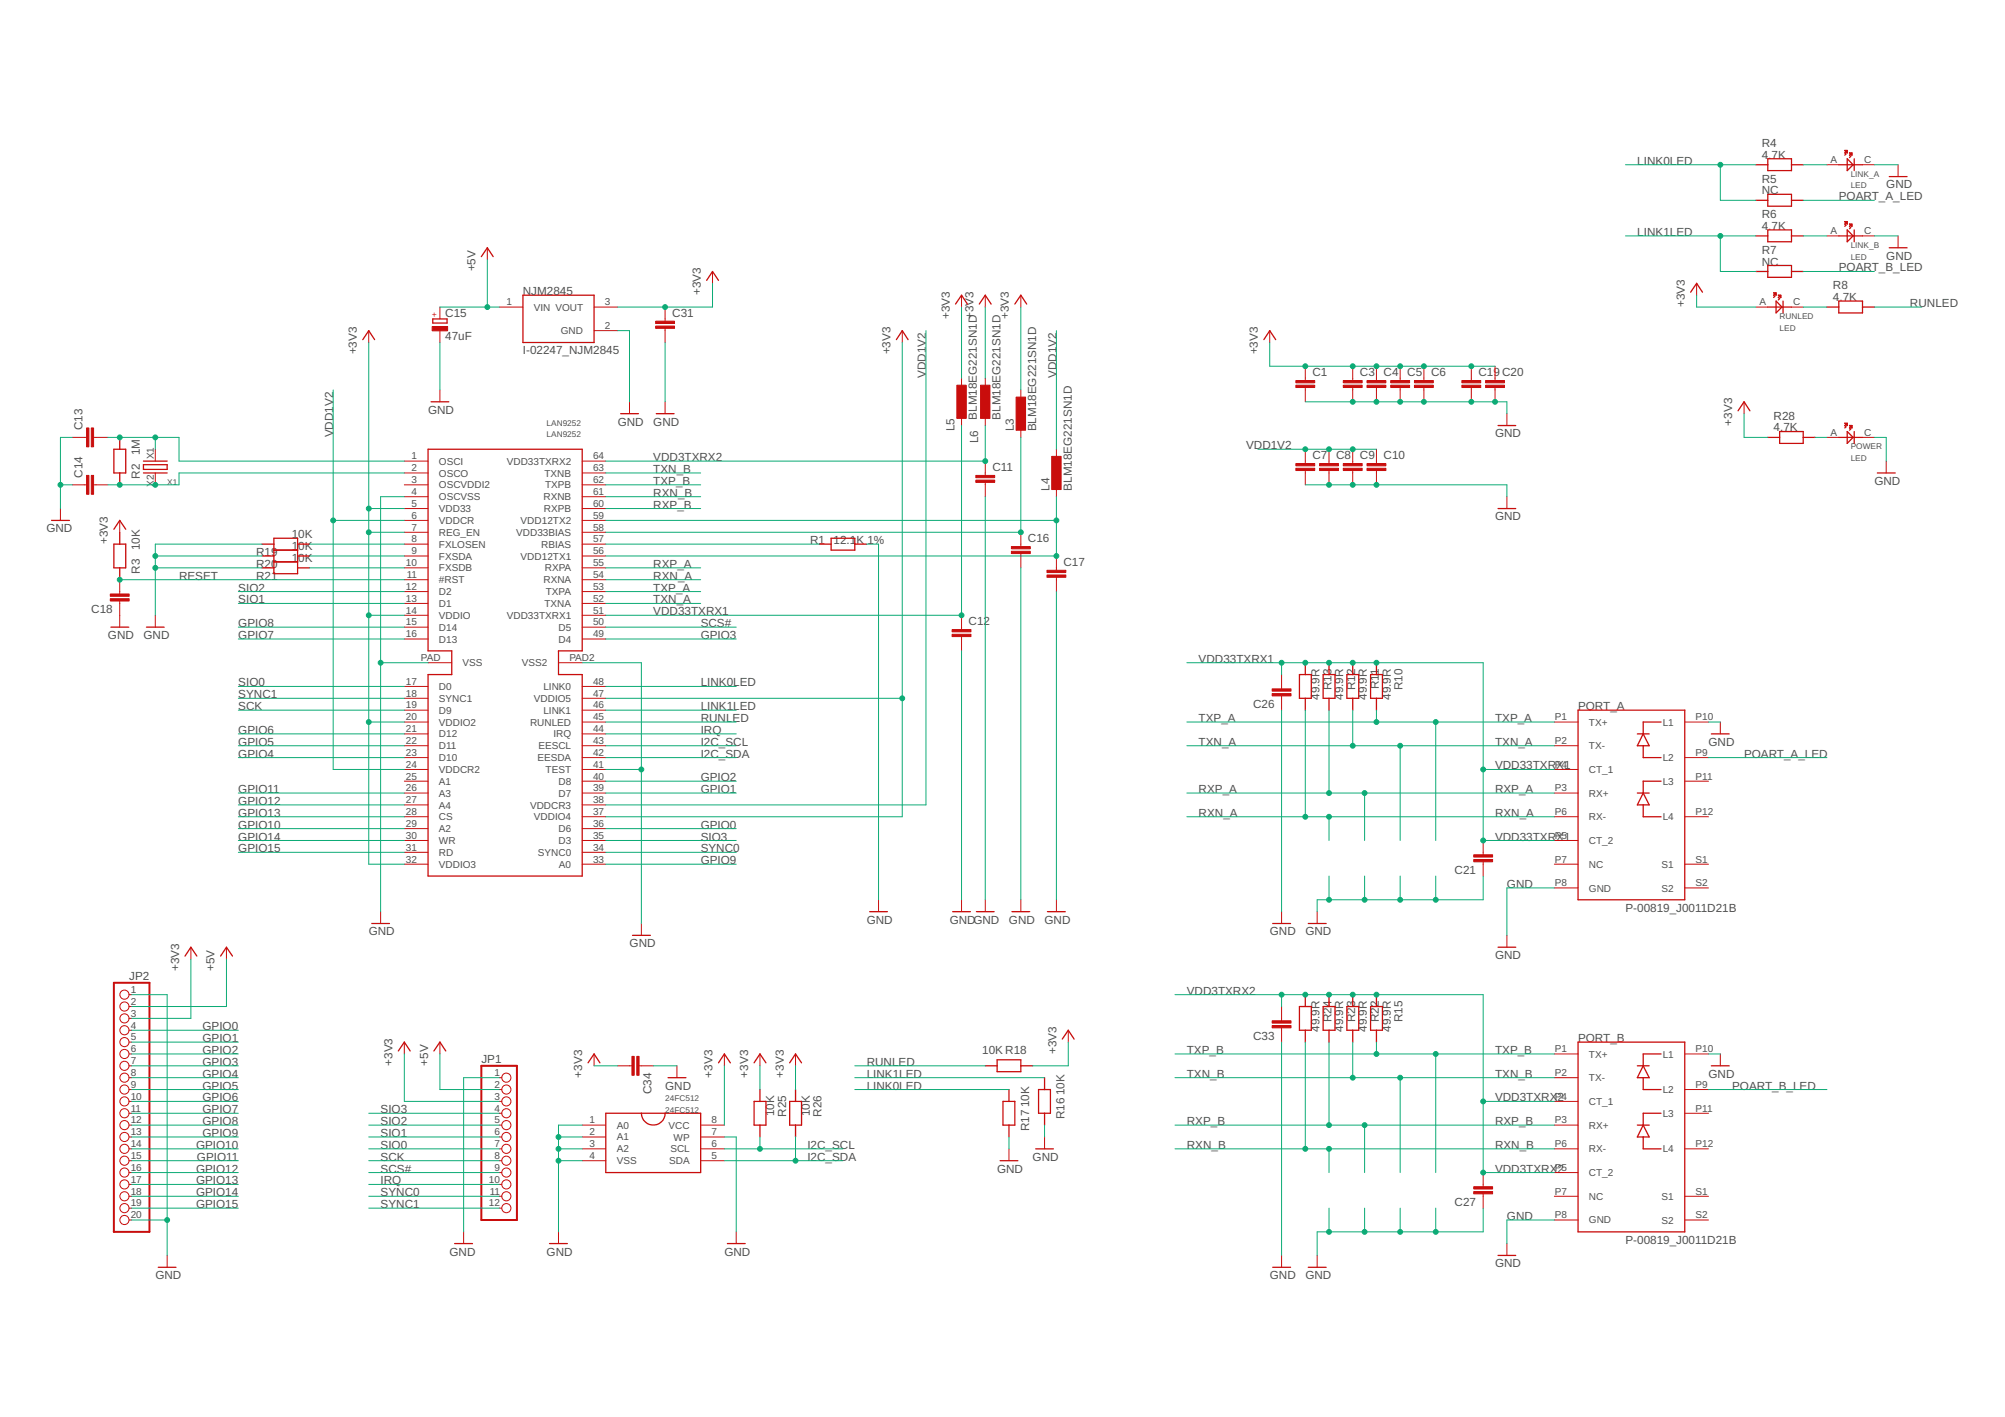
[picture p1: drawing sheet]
<svg xmlns="http://www.w3.org/2000/svg" width="297mm" height="210mm" viewBox="0 0 297 210" stroke-linecap="round" stroke-linejoin="round" font-family="sans-serif">
<g fill="none" stroke="#c90d0c" stroke-width=".19">
<path d="M71.3 38l.9-1.3 .9 1.3M260.1 24.4h1.8M260.1 29.7h1.8M260.1 34.9h1.8M261.9 23.5h3.5v1.8h-3.5zM261.9 28.8h3.5v1.7h-3.5zM261.9 34.1h3.5v1.7h-3.5zM261.9 39.3h3.5v1.8h-3.5zM265.4 24.4h1.7M265.4 29.7h1.7M265.4 34.9h1.7M272.4 24.4h3.5"/>
<path d="M272.4 34.9h3.5M273.3 22.3h.4v.3zM273.3 32.8h.4v.4zM273.3 32.9h.4M273.3 22.3h.4M273.5 33h.2M273.5 33l-.2 .2 .2 .2-.2 .1M273.6 33.1h.1M273.6 22.6h.1M273.7 23.5l.8 .9-.8 .9zM273.7 34.1l.8 .8-.8 .9zM273.7 22.5h-.2l-.2 .1 .2 .2-.2 .2"/>
<path d="M274 22.6h.4v.4zM274 33.2h.4v.3zM274.1 33.3h.3M274.1 22.8h.3M274.2 22.8l-.2 .2 .2 .2-.2 .1M274.2 33.4l-.2 .1 .2 .2-.2 .2M274.2 33.4h.2M274.3 22.9h.1M274.7 23.5v1.8M274.7 34.1v1.7M279.9 26.2h2.6M279.9 36.7h2.6"/>
<path d="M53.7 50.3l.9-1.3 .9 1.3M63.9 59.5h2.6M64.1 47.2h2.1v.7h-2.1zM77.5 43.7h10.5v7h-10.5zM104.7 41.5l.9-1.3 .8 1.3M132.8 50.3l.9-1.3 .8 1.3M141.6 45l.9-1.3 .8 1.3M145.1 45l.9-1.3 .8 1.3M150.3 45l.9-1.3 .9 1.3M187.2 50.3l.9-1.3 .9 1.3M250.5 43.3l.9-1.3 .8 1.3M260.1 40.2h1.8"/>
<path d="M261.9 45.5h3.5M262.8 43.4h.3v.3zM262.9 43.5h.2M262.9 43.5l-.1 .2 .1 .2-.1 .2M263 43.6h.1M263.1 44.6l.9 .9-.9 .9zM263.5 43.7h.3v.4zM263.5 43.8h.3M263.7 43.9l-.2 .2 .2 .1-.2 .2M263.7 43.9h.1M263.8 44.1h.1M264.2 44.6v1.8"/>
<path d="M265.4 40.2h1.7M270.7 45.5h1.7M272.4 44.6h3.5v1.8h-3.5zM275.9 45.5h1.8M7.6 77.1h2.7M16.9 66.5h1.7v3.6h-1.7zM16.9 78.4l.8-1.3 .9 1.3M17.7 64.8v1.7M17.7 70.1v1.7M17.7 78.8v1.8M21.3 70.1h3.5M21.3 68.3h3.5"/>
<path d="M21.3 68.8h3.5v.7h-3.5zM40.6 79.7h3.5v5.3h-3.5zM63.4 66.5h22.9v29.9h-3.6v3.5h3.6v29.9h-22.9v-29.9h3.5v-3.5h-3.5zM91.9 61.3h2.7M97.2 61.3h2.7M123.1 79.7h3.5v1.8h-3.5zM221.9 75.3h2.7M221.9 63h2.7M257.5 60.9l.9-1.4 .8 1.4M261.9 64.8h1.8M263.7 63.9h3.4v1.8h-3.4zM267.1 64.8h1.8"/>
<path d="M272.4 64.8h3.5M273.3 62.7h.4v.3zM273.4 62.8h.3M273.5 62.9l-.2 .1 .2 .2-.2 .2M273.5 62.9h.2M273.7 63.9l.8 .9-.8 .9zM274 63h.4v.4zM274.2 63.2l-.2 .2 .2 .2-.2 .1M274.2 63.2h.2M274.3 63.4h.1M274.7 63.9v1.8M278.1 70.1h2.7"/>
<path d="M16.4 92.9h2.7M16.9 80.6h1.7v3.5h-1.7zM17.7 84.1v1.8M21.7 92.9h2.6M38.8 80.6h1.8M38.8 84.1h1.8M38.8 82.4h1.8M40.6 81.5h3.5M40.6 83.2h3.5M44.1 80.6h1.7M44.1 84.1h1.7M44.1 82.4h1.7"/>
<path d="M121.4 80.6h1.7M126.6 80.6h1.8M192.5 99.9h1.8v3.5h-1.8zM193.4 98.2v1.7M196 99.9h1.8v3.5h-1.8zM196.9 98.2v1.7M199.5 99.9h1.8v3.5h-1.8zM200.4 98.2v1.7M203.1 99.9h1.7v3.5h-1.7zM203.9 98.2v1.7M193.4 103.4v1.8M196.9 103.4v1.8"/>
<path d="M200.4 103.4v1.8M203.9 103.4v1.8M233.8 105.2h15.8v28.1h-15.8zM242.6 117.5h1.7M242.6 108.7h1.7M243.4 108.7l.9 1.8h-1.7zM243.4 117.5l.9 1.7h-1.7zM243.4 110.5v1.7h2.7M243.4 119.2v1.8h2.7M246.1 107h-2.7v1.7M246.1 115.7h-2.7v1.8M253.5 108.7h2.7"/>
<path d="M55.1 136.8h2.6M93.7 138.6h2.7M128.8 135h2.7M141.1 135h2.7M144.7 135h2.6M149.9 135h2.6M155.2 135h2.6M188.6 136.8h2.6M193.8 136.8h2.7M27.4 141.6l.9-1.3 .9 1.3M32.7 141.6l.8-1.3 .9 1.3M59 155.7l.9-1.3 .9 1.3"/>
<path d="M64.3 155.7l.9-1.3 .8 1.3M87.1 157.4l.9-1.3 .9 1.3M99 159.6h2.6M106.4 157.4l.9-1.3 .9 1.3M111.7 157.4l.9-1.3 .9 1.3M117 157.4l.9-1.3 .8 1.3M146 157.9h1.7M147.7 157h3.5v1.7h-3.5zM151.2 157.9h1.8M154.7 159.6v1.8M157.4 153.9l.9-1.3 .8 1.3M192.5 149.1h1.8v3.5h-1.8z"/>
<path d="M193.4 147.3v1.8M193.4 152.6v1.8M196 149.1h1.8v3.5h-1.8zM196.9 147.3v1.8M196.9 152.6v1.8M199.5 149.1h1.8v3.5h-1.8zM200.4 147.3v1.8M200.4 152.6v1.8M203.1 149.1h1.7v3.5h-1.7zM203.9 147.3v1.8M203.9 152.6v1.8M221.9 140.3h2.7"/>
<path d="M233.8 154.4h15.8v28.1h-15.8zM242.6 157.9h1.7M243.4 159.6v1.8h2.7M243.4 157.9l.9 1.7h-1.7zM246.1 156.1h-2.7v1.8M253.5 157.9h2.7M89.7 164.9h14.1v8.8h-14.1zM95 164.9a1.76 1.76 0 0 0 1.8 1.8 1.76 1.76 0 0 0 1.7-1.8M111.7 163.2h1.8v3.5h-1.8zM112.6 161.4v1.8M112.6 166.7v1.7M117 163.2h1.7v3.5h-1.7z"/>
<path d="M117.9 161.4v1.8M117.9 166.7v1.7M148.2 171.9h2.6M148.6 163.2h1.7v3.5h-1.7zM149.5 161.4v1.8M149.5 166.7v1.7M153.4 170.2h2.7M153.9 161.4h1.7v3.5h-1.7zM154.7 164.9v1.8M242.6 166.7h1.7M243.4 168.4v1.8h2.7M243.4 166.7l.9 1.7h-1.7z"/>
<path d="M246.1 164.9h-2.7v1.8M23.5 187.7h2.6M67.4 184.2h2.6M81.4 184.2h2.7M107.8 184.2h2.6M188.6 187.7h2.6M193.8 187.7h2.7M221.9 186h2.7"/>
</g>
<g fill="none" stroke="#c90d0c" stroke-width=".15">
<path d="M72.2 36.7v1.8M270.7 24.4h1.7M270.7 34.9h1.7M275.9 24.4h1.8M275.9 34.9h1.8M281.2 24.4v1.8M281.2 34.9v1.8M54.6 49v1.7M65.2 45.5v1.7M65.2 49v1.7M65.2 57.8v1.7M74 45.5h3.5"/>
<path d="M88 45.5h3.5M88 49h3.5M93.3 59.5v1.8M98.5 45.5v2.1M98.5 48.6v2.1M98.5 59.5v1.8M105.6 40.2v1.8M133.7 49v1.7M142.5 43.7v1.8M142.5 56v1.8M146 43.7v1.8M146 56v1.8"/>
<path d="M151.2 43.7v1.8M151.2 57.8v1.7M188.1 49v1.7M193.4 54.3v2.1M193.4 57.4v2.1M200.4 54.3v2.1M200.4 57.4v2.1M203.9 54.3v2.1M203.9 57.4v2.1M207.4 54.3v2.1M207.4 57.4v2.1M210.9 54.3v2.1"/>
<path d="M210.9 57.4v2.1M218 54.3v2.1M218 57.4v2.1M221.5 54.3v2.1M221.5 57.4v2.1M251.4 42v1.7M258.4 59.5v1.8M260.1 45.5h1.8M265.4 45.5h1.7M9 75.3v1.8M10.7 71.8h2.1M10.7 64.8h2.1"/>
<path d="M13.9 71.8h2.1M13.9 64.8h2.1M17.7 77.1v1.7M23 66.5v1.8M23 70.1v1.7M59.9 68.3h3.5M59.9 70.1h3.5M59.9 71.8h3.5M59.9 73.6h3.5M59.9 75.3h3.5M59.9 77.1h3.5M59.9 78.8h3.5"/>
<path d="M86.3 68.3h3.4M86.3 70.1h3.4M86.3 71.8h3.4M86.3 73.6h3.4M86.3 75.3h3.4M86.3 77.1h3.4M86.3 78.8h3.4M142.5 61.3v1.7M146 61.3v1.7M146 68.3v2.1M146 71.5v2.1M151.2 63v1.8"/>
<path d="M151.2 78.8v2.2M156.5 66.5v1.8M156.5 71.8v1.8M193.4 66.5v2.2M193.4 69.7v2.1M196.9 66.5v2.2M196.9 69.7v2.1M200.4 66.5v2.2M200.4 69.7v2.1M203.9 66.5v2.2M203.9 69.7v2.1M223.2 61.3v1.7"/>
<path d="M223.2 73.6v1.7M270.7 64.8h1.7M275.9 64.8h1.8M279.4 68.3v1.8M17.7 85.9v2.1M17.7 89v3.9M23 91.1v1.8M59.9 80.6h3.5M59.9 82.4h3.5M59.9 84.1h3.5M59.9 85.9h3.5M59.9 87.6h3.5"/>
<path d="M59.9 89.4h3.5M59.9 91.1h3.5M59.9 92.9h3.5M59.9 94.7h3.5M63.4 98.2h3.5M82.7 98.2h3.6M86.3 80.6h3.4M86.3 82.4h3.4M86.3 84.1h3.4M86.3 85.9h3.4M86.3 87.6h3.4M86.3 89.4h3.4"/>
<path d="M86.3 91.1h3.4M86.3 92.9h3.4M86.3 94.7h3.4M142.5 91.1v2.1M142.5 94.3v2.1M151.2 82v2.1M156.5 82.4v2.1M156.5 85.5v2.1M189.9 99.9v2.1M59.9 101.7h3.5M59.9 103.4h3.5M59.9 105.2h3.5"/>
<path d="M59.9 107h3.5M59.9 108.7h3.5M59.9 110.5h3.5M59.9 112.2h3.5M59.9 114h3.5M59.9 115.7h3.5M59.9 117.5h3.5M59.9 119.2h3.5M86.3 101.7h3.4M86.3 103.4h3.4M86.3 105.2h3.4M86.3 107h3.4"/>
<path d="M86.3 108.7h3.4M86.3 110.5h3.4M86.3 112.2h3.4M86.3 114h3.4M86.3 115.7h3.4M86.3 117.5h3.4M86.3 119.2h3.4M189.9 103.1v2.1M230.3 107h3.5M230.3 110.5h3.5M230.3 114h3.5M230.3 117.5h3.5"/>
<path d="M249.6 107h3.5M249.6 112.2h3.5M249.6 115.7h3.5M254.9 107v1.7M56.4 135v1.8M59.9 121h3.5M59.9 122.7h3.5M59.9 124.5h3.5M59.9 126.3h3.5M59.9 128h3.5M86.3 121h3.4M86.3 122.7h3.4"/>
<path d="M86.3 124.5h3.4M86.3 126.3h3.4M86.3 128h3.4M95 136.8v1.8M130.2 133.3v1.7M142.5 133.3v1.7M146 133.3v1.7M151.2 133.3v1.7M156.5 133.3v1.7M189.9 135v1.8M195.1 135v1.8M219.7 124.5v2.1"/>
<path d="M219.7 127.7v2.1M223.2 138.6v1.7M230.3 121h3.5M230.3 124.5h3.5M230.3 128h3.5M230.3 131.5h3.5M249.6 121h3.5M249.6 128h3.5M249.6 131.5h3.5M19.1 156.1h.4M19.1 159.6h.4M19.1 157.9h.4"/>
<path d="M19.1 147.3h.4M19.1 149.1h.4M19.1 150.9h.4M19.1 152.6h.4M19.1 154.4h.4M28.3 140.3v1.8M33.5 140.3v1.8M59.9 154.4v1.7M65.2 154.4v1.7M74 159.6h.3M88 156.1v1.8M91.5 157.9h2.1"/>
<path d="M94.7 157.9h2.1M100.3 157.9v1.7M107.3 156.1v1.8M112.6 156.1v1.8M117.9 156.1v1.8M158.3 152.6v1.8M189.9 149.1v2.1M189.9 152.3v2.1M230.3 156.1h3.5M230.3 159.6h3.5M249.6 156.1h3.5M254.9 156.1v1.8"/>
<path d="M19.1 161.4h.4M19.1 164.9h.4M19.1 170.2h.4M19.1 163.2h.4M19.1 166.7h.4M19.1 173.7h.4M19.1 177.2h.4M19.1 168.4h.4M19.1 171.9h.4M19.1 175.5h.4M19.1 179h.4M74 161.4h.3"/>
<path d="M74 164.9h.3M74 170.2h.3M74 163.2h.3M74 166.7h.3M74 173.7h.3M74 177.2h.3M74 168.4h.3M74 171.9h.3M74 175.5h.3M74 179h.3M86.3 170.2h3.4M86.3 166.7h3.4"/>
<path d="M86.3 168.4h3.4M86.3 171.9h3.4M103.8 170.2h3.5M103.8 166.7h3.5M103.8 168.4h3.5M103.8 171.9h3.5M149.5 170.2v1.7M154.7 168.4v1.8M219.7 173.7v2.1M219.7 176.8v2.2M230.3 170.2h3.5M230.3 163.2h3.5"/>
<path d="M230.3 166.7h3.5M230.3 173.7h3.5M230.3 177.2h3.5M249.6 161.4h3.5M249.6 164.9h3.5M249.6 170.2h3.5M249.6 177.2h3.5M19.1 180.7h.4M24.8 186v1.7M68.7 182.5v1.7M82.7 182.5v1.7M109.1 182.5v1.7"/>
<path d="M189.9 186v1.7M195.1 186v1.7M223.2 184.2v1.8M230.3 180.7h3.5M249.6 180.7h3.5"/>
<circle cx="18.4" cy="147.3" r=".68"/>
<circle cx="18.4" cy="152.6" r=".68"/>
<circle cx="18.4" cy="150.9" r=".68"/>
<circle cx="18.4" cy="156.1" r=".68"/>
<circle cx="18.4" cy="159.6" r=".68"/>
<circle cx="18.4" cy="157.9" r=".68"/>
<circle cx="18.4" cy="149.1" r=".68"/>
<circle cx="18.4" cy="154.4" r=".68"/>
<circle cx="75" cy="159.6" r=".68"/>
<circle cx="18.4" cy="168.4" r=".68"/>
<circle cx="18.4" cy="170.2" r=".68"/>
<circle cx="18.4" cy="171.9" r=".68"/>
<circle cx="18.4" cy="163.2" r=".68"/>
<circle cx="18.4" cy="166.7" r=".68"/>
<circle cx="18.4" cy="161.4" r=".68"/>
<circle cx="18.4" cy="164.9" r=".68"/>
<circle cx="18.4" cy="173.7" r=".68"/>
<circle cx="18.4" cy="177.2" r=".68"/>
<circle cx="18.4" cy="179" r=".68"/>
<circle cx="18.4" cy="175.5" r=".68"/>
<circle cx="75" cy="166.7" r=".68"/>
<circle cx="75" cy="161.4" r=".68"/>
<circle cx="75" cy="164.9" r=".68"/>
<circle cx="75" cy="170.2" r=".68"/>
<circle cx="75" cy="168.4" r=".68"/>
<circle cx="75" cy="171.9" r=".68"/>
<circle cx="75" cy="163.2" r=".68"/>
<circle cx="75" cy="173.7" r=".68"/>
<circle cx="75" cy="175.5" r=".68"/>
<circle cx="75" cy="179" r=".68"/>
<circle cx="75" cy="177.2" r=".68"/>
<circle cx="18.4" cy="180.7" r=".68"/>
</g>
<g fill="#c90d0c" stroke="#c90d0c" stroke-width=".15">
<path d="M64 48.4h2.3v.6h-2.3z"/>
<path d="M150.5 58.8h1.4v4.9h-1.4z"/>
<path d="M192 69.4h2.8v.3h-2.8z"/>
<path d="M192 68.7h2.8v.3h-2.8z"/>
<path d="M195.5 69.4h2.8v.3h-2.8z"/>
<path d="M195.5 68.7h2.8v.3h-2.8z"/>
<path d="M199 69.4h2.8v.3h-2.8z"/>
<path d="M199 68.7h2.8v.3h-2.8z"/>
<path d="M202.5 69.4h2.8v.3h-2.8z"/>
<path d="M202.5 68.7h2.8v.3h-2.8z"/>
<path d="M155.8 67.6h1.4v4.9h-1.4z"/>
<path d="M141.8 57.1h1.4v4.9h-1.4z"/>
<path d="M145.3 57.1h1.4v4.9h-1.4z"/>
<path d="M144.6 71.1h2.8v.4h-2.8z"/>
<path d="M144.6 70.4h2.8v.4h-2.8z"/>
<path d="M141.1 94h2.7v.3h-2.7z"/>
<path d="M141.1 93.3h2.7v.3h-2.7z"/>
<path d="M149.8 81.7h2.8v.3h-2.8z"/>
<path d="M149.8 81h2.8v.3h-2.8z"/>
<path d="M155.1 85.2h2.8v.3h-2.8z"/>
<path d="M155.1 84.5h2.8v.3h-2.8z"/>
<path d="M13.5 63.4h.4v2.8h-.4z"/>
<path d="M12.8 63.4h.4v2.8h-.4z"/>
<path d="M13.5 70.4h.4v2.8h-.4z"/>
<path d="M12.8 70.4h.4v2.8h-.4z"/>
<path d="M16.3 88h2.8v.3h-2.8z"/>
<path d="M16.3 88.7h2.8v.3h-2.8z"/>
<path d="M97.1 48.3h2.8v.3h-2.8z"/>
<path d="M97.1 47.6h2.8v.3h-2.8z"/>
<path d="M192 57.1h2.8v.3h-2.8z"/>
<path d="M192 56.4h2.8v.3h-2.8z"/>
<path d="M199 57.1h2.8v.3h-2.8z"/>
<path d="M199 56.4h2.8v.3h-2.8z"/>
<path d="M202.5 57.1h2.8v.3h-2.8z"/>
<path d="M202.5 56.4h2.8v.3h-2.8z"/>
<path d="M206 57.1h2.8v.3h-2.8z"/>
<path d="M206 56.4h2.8v.3h-2.8z"/>
<path d="M209.5 57.1h2.8v.3h-2.8z"/>
<path d="M209.5 56.4h2.8v.3h-2.8z"/>
<path d="M216.6 57.1h2.8v.3h-2.8z"/>
<path d="M216.6 56.4h2.8v.3h-2.8z"/>
<path d="M220.1 57.1h2.8v.3h-2.8z"/>
<path d="M220.1 56.4h2.8v.3h-2.8z"/>
<path d="M218.3 126.6h2.8v.4h-2.8z"/>
<path d="M218.3 127.3h2.8v.4h-2.8z"/>
<path d="M188.5 102h2.8v.4h-2.8z"/>
<path d="M188.5 102.7h2.8v.4h-2.8z"/>
<path d="M218.3 175.8h2.8v.3h-2.8z"/>
<path d="M218.3 176.5h2.8v.3h-2.8z"/>
<path d="M188.5 151.2h2.8v.4h-2.8z"/>
<path d="M188.5 151.9h2.8v.4h-2.8z"/>
<path d="M93.6 156.5h.4v2.8h-.4z"/>
<path d="M94.3 156.5h.4v2.8h-.4z"/>
</g>
<path d="M16.9 145.6h5.2v36.9h-5.2zM71.3 157.9h5.3v22.8h-5.3z" fill="none" stroke="#c90d0c" stroke-width=".3"/>
<g fill="none" stroke="#0dab76" stroke-width=".15">
<path d="M72.2 38.5v7M240.8 24.4h19.3M240.8 34.9h19.3M254.9 24.4v5.3h5.2M254.9 34.9v5.3h5.2M267.1 24.4h3.6M267.1 34.9h3.6M267.1 29.7h10.6M277.7 24.4h3.5M277.7 34.9h3.5M49.4 57.8v56.2h10.5M54.6 50.7v77.3h5.3"/>
<path d="M65.2 45.5h8.8M65.2 50.7v7.1M91.5 49h1.8v10.5M98.5 50.7v8.8M105.6 42v3.5h-14.1M133.7 50.7v70.3h-44M137.2 49v70.2h-47.5M142.5 45.5v10.5M146 45.5v10.5M151.2 45.5v12.3M156.5 49v17.5M188.1 50.7v3.6h33.4"/>
<path d="M193.4 59.5h29.8v1.8M251.4 43.7v1.8h8.7M267.1 45.5h3.6M267.1 40.2h10.6M277.7 45.5h7M9 71.8h1.7M10.7 64.8h-1.7v10.5M16 64.8h10.5v3.5h33.4M23 64.8v1.7M49.4 77.1h10.5M54.6 75.3h5.3M54.6 78.8h5.3"/>
<path d="M59.9 70.1h-33.4v1.7h-10.5M59.9 73.6h-3.5v61.4M89.7 75.3h14.1M89.7 71.8h14.1M89.7 73.6h14.1M89.7 70.1h14.1M89.7 77.1h66.8M142.5 63v28.1h-52.8M146 63v5.3h-56.3M146 73.6v59.7M151.2 64.8v14h-61.5M156.5 73.6v8.8h-66.8"/>
<path d="M186.4 66.5h17.5M193.4 71.8h29.8v1.8M258.4 61.3v3.5h3.5M268.9 64.8h1.8M277.7 64.8h1.7v3.5M17.7 85.9h42.2M23 82.4h15.8M23 84.1h15.8M35.3 87.6h24.6M35.3 89.4h24.6M35.3 92.9h24.6M35.3 94.7h24.6"/>
<path d="M38.8 80.6h-15.8v10.5M45.8 80.6h14.1M45.8 82.4h14.1M45.8 84.1h14.1M54.6 91.1h5.3M56.4 98.2h7M86.3 98.2h8.7v38.6M89.7 80.6h31.7M89.7 84.1h14.1M89.7 85.9h14.1M89.7 87.6h14.1M89.7 89.4h14.1"/>
<path d="M89.7 92.9h19.4M89.7 94.7h19.4M128.4 80.6h1.8v52.7M142.5 96.4v36.9M151.2 84.1v49.2M156.5 87.6v45.7M175.8 98.2h43.9v26.3h10.6M189.9 98.2v1.7M35.3 103.4h24.6M35.3 110.5h24.6M35.3 117.5h24.6M35.3 112.2h24.6"/>
<path d="M35.3 101.7h24.6M35.3 105.2h24.6M35.3 108.7h24.6M35.3 119.2h24.6M54.6 107h5.3M89.7 107h19.4M89.7 103.4h44M89.7 114h5.3M89.7 110.5h19.4M89.7 117.5h19.4M89.7 112.2h19.4M89.7 101.7h19.4"/>
<path d="M89.7 105.2h19.4M89.7 115.7h19.4M89.7 108.7h19.4M175.8 107h54.5M175.8 110.5h54.5M175.8 117.5h54.5M189.9 105.2v29.8M193.4 105.2v15.8M196.9 105.2v12.3M200.4 105.2v5.3M202.2 117.5v7M203.9 105.2v1.8"/>
<path d="M207.4 110.5v14M212.7 107v17.5M219.7 114h10.6M253.1 107h1.8M253.1 112.2h17.6M35.3 121h24.6M35.3 124.5h24.6M35.3 122.7h24.6M35.3 126.3h24.6M89.7 128h19.4M89.7 124.5h19.4M89.7 122.7h19.4"/>
<path d="M89.7 126.3h19.4M175.8 121h54.5M196.9 121v3.5M196.9 129.8v3.5M202.2 129.8v3.5M207.4 129.8v3.5M212.7 129.8v3.5M219.7 129.8v3.5h-24.6v1.7M230.3 131.5h-7.1v7.1M19.5 157.9h15.8M19.5 159.6h15.8M19.5 156.1h15.8"/>
<path d="M19.5 147.3h5.3v38.7M19.5 152.6h15.8M19.5 154.4h15.8M28.3 142.1v8.8h-8.8M33.5 142.1v7h-14M59.9 156.1v7.1h14.1M65.2 156.1v5.3h8.8M74 159.6h-5.3v22.9M88 157.9h3.5M96.8 157.9h3.5M107.3 157.9v8.8M112.6 157.9v3.5"/>
<path d="M117.9 157.9v3.5M126.6 157.9h19.4M126.6 159.6h28.1M158.3 154.4v3.5h-5.3M174.1 147.3h45.6v26.4h10.6M174.1 159.6h56.2M174.1 156.1h56.2M189.9 147.3v1.8M189.9 154.4v31.6M193.4 154.4v15.8M196.9 154.4v12.3M200.4 154.4v5.2"/>
<path d="M203.9 154.4v1.7M207.4 159.6v14.1M212.7 156.1v17.6M253.1 156.1h1.8M19.5 163.2h15.8M19.5 171.9h15.8M19.5 166.7h15.8M19.5 168.4h15.8M19.5 170.2h15.8M19.5 161.4h15.8M19.5 173.7h15.8M19.5 164.9h15.8"/>
<path d="M19.5 175.5h15.8M19.5 177.2h15.8M19.5 179h15.8M54.6 171.9h19.4M54.6 166.7h19.4M54.6 168.4h19.4M54.6 170.2h19.4M54.6 173.7h19.4M54.6 164.9h19.4M54.6 175.5h19.4M54.6 177.2h19.4M54.6 179h19.4"/>
<path d="M82.7 171.9h3.6M82.7 168.4h3.6M82.7 170.2h3.6M86.3 166.7h-3.6v15.8M107.3 171.9h17.6M107.3 168.4h1.8v14.1M107.3 170.2h17.6M112.6 168.4v1.8M117.9 168.4v3.5M126.6 161.4h22.9M149.5 168.4v1.8M154.7 166.7v1.7"/>
<path d="M174.1 166.7h56.2M174.1 170.2h56.2M196.9 170.2v3.5M196.9 179v3.5M202.2 166.7v7M202.2 179v3.5M207.4 179v3.5M212.7 179v3.5M219.7 163.2h10.6M219.7 179v3.5h-24.6v3.5M253.1 161.4h17.6M19.5 180.7h5.3"/>
<path d="M230.3 180.7h-7.1v3.5"/>
</g>
<g fill="#0dab76" stroke="#0dab76" stroke-width=".15">
<circle cx="193.4" cy="54.3" r=".36"/>
<circle cx="200.4" cy="54.3" r=".36"/>
<circle cx="203.9" cy="54.3" r=".36"/>
<circle cx="207.4" cy="54.3" r=".36"/>
<circle cx="210.9" cy="54.3" r=".36"/>
<circle cx="218" cy="54.3" r=".36"/>
<circle cx="98.5" cy="45.5" r=".36"/>
<circle cx="54.6" cy="75.3" r=".36"/>
<circle cx="54.6" cy="91.1" r=".36"/>
<circle cx="54.6" cy="107" r=".36"/>
<circle cx="54.6" cy="78.8" r=".36"/>
<circle cx="133.7" cy="103.4" r=".36"/>
<circle cx="9" cy="71.8" r=".36"/>
<circle cx="200.4" cy="59.5" r=".36"/>
<circle cx="203.9" cy="59.5" r=".36"/>
<circle cx="207.4" cy="59.5" r=".36"/>
<circle cx="210.9" cy="59.5" r=".36"/>
<circle cx="218" cy="59.5" r=".36"/>
<circle cx="221.5" cy="59.5" r=".36"/>
<circle cx="196.9" cy="71.8" r=".36"/>
<circle cx="200.4" cy="71.8" r=".36"/>
<circle cx="203.9" cy="71.8" r=".36"/>
<circle cx="56.4" cy="98.2" r=".36"/>
<circle cx="95" cy="114" r=".36"/>
<circle cx="23" cy="82.4" r=".36"/>
<circle cx="23" cy="84.1" r=".36"/>
<circle cx="196.9" cy="182.5" r=".36"/>
<circle cx="202.2" cy="182.5" r=".36"/>
<circle cx="207.4" cy="182.5" r=".36"/>
<circle cx="212.7" cy="182.5" r=".36"/>
<circle cx="196.9" cy="133.3" r=".36"/>
<circle cx="202.2" cy="133.3" r=".36"/>
<circle cx="207.4" cy="133.3" r=".36"/>
<circle cx="212.7" cy="133.3" r=".36"/>
<circle cx="82.7" cy="168.4" r=".36"/>
<circle cx="82.7" cy="170.2" r=".36"/>
<circle cx="82.7" cy="171.9" r=".36"/>
<circle cx="24.8" cy="180.7" r=".36"/>
<circle cx="72.2" cy="45.5" r=".36"/>
<circle cx="151.2" cy="78.8" r=".36"/>
<circle cx="17.7" cy="64.8" r=".36"/>
<circle cx="23" cy="64.8" r=".36"/>
<circle cx="17.7" cy="71.8" r=".36"/>
<circle cx="23" cy="71.8" r=".36"/>
<circle cx="156.5" cy="77.1" r=".36"/>
<circle cx="156.5" cy="82.4" r=".36"/>
<circle cx="146" cy="68.3" r=".36"/>
<circle cx="189.9" cy="147.3" r=".36"/>
<circle cx="203.9" cy="147.3" r=".36"/>
<circle cx="200.4" cy="147.3" r=".36"/>
<circle cx="196.9" cy="147.3" r=".36"/>
<circle cx="193.4" cy="147.3" r=".36"/>
<circle cx="219.7" cy="163.2" r=".36"/>
<circle cx="219.7" cy="173.7" r=".36"/>
<circle cx="142.5" cy="91.1" r=".36"/>
<circle cx="189.9" cy="98.2" r=".36"/>
<circle cx="203.9" cy="98.2" r=".36"/>
<circle cx="200.4" cy="98.2" r=".36"/>
<circle cx="196.9" cy="98.2" r=".36"/>
<circle cx="193.4" cy="98.2" r=".36"/>
<circle cx="219.7" cy="114" r=".36"/>
<circle cx="219.7" cy="124.5" r=".36"/>
<circle cx="17.7" cy="85.9" r=".36"/>
<circle cx="212.7" cy="107" r=".36"/>
<circle cx="203.9" cy="107" r=".36"/>
<circle cx="207.4" cy="110.5" r=".36"/>
<circle cx="200.4" cy="110.5" r=".36"/>
<circle cx="202.2" cy="117.5" r=".36"/>
<circle cx="196.9" cy="117.5" r=".36"/>
<circle cx="196.9" cy="121" r=".36"/>
<circle cx="193.4" cy="121" r=".36"/>
<circle cx="203.9" cy="156.1" r=".36"/>
<circle cx="212.7" cy="156.1" r=".36"/>
<circle cx="207.4" cy="159.6" r=".36"/>
<circle cx="200.4" cy="159.6" r=".36"/>
<circle cx="202.2" cy="166.7" r=".36"/>
<circle cx="196.9" cy="166.7" r=".36"/>
<circle cx="196.9" cy="170.2" r=".36"/>
<circle cx="193.4" cy="170.2" r=".36"/>
<circle cx="112.6" cy="170.2" r=".36"/>
<circle cx="117.9" cy="171.9" r=".36"/>
<circle cx="49.4" cy="77.1" r=".36"/>
<circle cx="196.9" cy="66.5" r=".36"/>
<circle cx="200.4" cy="66.5" r=".36"/>
<circle cx="193.4" cy="66.5" r=".36"/>
<circle cx="254.9" cy="34.9" r=".36"/>
<circle cx="254.9" cy="24.4" r=".36"/>
</g>
<g font-size="1.7" fill="#4f4f4f">
<text x="261" y="23.5">4.7K</text>
<text x="261" y="21.8">R4</text>
<text x="242.6" y="24.4">LINK0LED</text>
<text x="261" y="28.8">NC</text>
<text x="261" y="27">R5</text>
<text x="272.4" y="29.7">POART_A_LED</text>
<text x="279.4" y="27.9">GND</text>
<text x="242.6" y="34.9">LINK1LED</text>
<text x="261" y="34.1">4.7K</text>
<text x="261" y="32.3">R6</text>
<text x="70.4" y="40.2" transform="rotate(-90 70.4 40.2)">+5V</text>
<text x="261" y="39.3">NC</text>
<text x="261" y="37.6">R7</text>
<text x="272.4" y="40.2">POART_B_LED</text>
<text x="279.4" y="38.5">GND</text>
<text x="66" y="46.9">C15</text>
<text x="77.5" y="43.7">NJM2845</text>
<text x="99.6" y="47">C31</text>
<text x="103.8" y="43.7" transform="rotate(-90 103.8 43.7)">+3V3</text>
<text x="140.7" y="47.2" transform="rotate(-90 140.7 47.2)">+3V3</text>
<text x="144.2" y="47.2" transform="rotate(-90 144.2 47.2)">+3V3</text>
<text x="149.5" y="47.2" transform="rotate(-90 149.5 47.2)">+3V3</text>
<text x="249.6" y="45.5" transform="rotate(-90 249.6 45.5)">+3V3</text>
<text x="271.5" y="44.6">4.7K</text>
<text x="271.5" y="42.8">R8</text>
<text x="283" y="45.5">RUNLED</text>
<text x="52.9" y="52.5" transform="rotate(-90 52.9 52.5)">+3V3</text>
<text x="66" y="50.4">47uF</text>
<text x="77.5" y="52.5">I-02247_NJM2845</text>
<text x="131.9" y="52.5" transform="rotate(-90 131.9 52.5)">+3V3</text>
<text x="186.4" y="52.5" transform="rotate(-90 186.4 52.5)">+3V3</text>
<text x="137.2" y="56" transform="rotate(-90 137.2 56)">VDD1V2</text>
<text x="156.5" y="56" transform="rotate(-90 156.5 56)">VDD1V2</text>
<text x="194.4" y="55.8">C1</text>
<text x="201.5" y="55.8">C3</text>
<text x="205" y="55.8">C4</text>
<text x="208.5" y="55.8">C5</text>
<text x="212" y="55.8">C6</text>
<text x="219" y="55.8">C19 C20</text>
<text x="12.2" y="63.7" transform="rotate(-90 12.2 63.7)">C13</text>
<text x="49.4" y="64.8" transform="rotate(-90 49.4 64.8)">VDD1V2</text>
<text x="63.4" y="61.3">GND</text>
<text x="91.5" y="63">GND</text>
<text x="96.8" y="63">GND</text>
<text x="141.4" y="63.9" transform="rotate(-90 141.4 63.9)">L5</text>
<text x="144.7" y="62.2" transform="rotate(-90 144.7 62.2)">BLM18EG221SN1D</text>
<text x="144.9" y="65.7" transform="rotate(-90 144.9 65.7)">L6</text>
<text x="148.2" y="62.2" transform="rotate(-90 148.2 62.2)">BLM18EG221SN1D</text>
<text x="150.2" y="63.9" transform="rotate(-90 150.2 63.9)">L3</text>
<text x="153.5" y="63.9" transform="rotate(-90 153.5 63.9)">BLM18EG221SN1D</text>
<text x="221.5" y="64.8">GND</text>
<text x="256.6" y="63" transform="rotate(-90 256.6 63)">+3V3</text>
<text x="262.8" y="63.9">4.7K</text>
<text x="262.8" y="62.2">R28</text>
<text x="12.2" y="70.8" transform="rotate(-90 12.2 70.8)">C14</text>
<text x="20.7" y="70.9" transform="rotate(-90 20.7 70.9)">R2</text>
<text x="20.7" y="67.4" transform="rotate(-90 20.7 67.4)">1M</text>
<text x="96.8" y="68.3">VDD3TXRX2</text>
<text x="96.8" y="71.8">TXP_B</text>
<text x="96.8" y="70.1">TXN_B</text>
<text x="147" y="69.8">C11</text>
<text x="184.6" y="66.6">VDD1V2</text>
<text x="194.4" y="68">C7</text>
<text x="198" y="68">C8</text>
<text x="201.5" y="68">C9</text>
<text x="205" y="68">C10</text>
<text x="277.7" y="71.8">GND</text>
<text x="96.8" y="75.3">RXP_B</text>
<text x="96.8" y="73.6">RXN_B</text>
<text x="155.5" y="72.7" transform="rotate(-90 155.5 72.7)">L4</text>
<text x="158.8" y="72.7" transform="rotate(-90 158.8 72.7)">BLM18EG221SN1D</text>
<text x="221.5" y="77.1">GND</text>
<text x="6.9" y="78.8">GND</text>
<text x="16" y="80.6" transform="rotate(-90 16 80.6)">+3V3</text>
<text x="20.7" y="81.5" transform="rotate(-90 20.7 81.5)">10K</text>
<text x="37.9" y="82.4">R19</text>
<text x="43.2" y="79.7">10K</text>
<text x="43.2" y="81.5">10K</text>
<text x="43.2" y="83.2">10K</text>
<text x="120" y="80.6">R1</text>
<text x="123.5" y="80.6">12.1K 1%</text>
<text x="152.3" y="80.3">C16</text>
<text x="157.6" y="83.9">C17</text>
<text x="20.7" y="85" transform="rotate(-90 20.7 85)">R3</text>
<text x="26.5" y="85.9">RESET</text>
<text x="35.3" y="89.4">SIO1</text>
<text x="35.3" y="87.6">SIO2</text>
<text x="37.9" y="84.1">R20</text>
<text x="37.9" y="85.9">R21</text>
<text x="96.8" y="87.6">TXP_A</text>
<text x="96.8" y="89.4">TXN_A</text>
<text x="96.8" y="84.1">RXP_A</text>
<text x="96.8" y="85.9">RXN_A</text>
<text x="13.5" y="90.9">C18</text>
<text x="16" y="94.7">GND</text>
<text x="21.3" y="94.7">GND</text>
<text x="35.3" y="92.9">GPIO8</text>
<text x="35.3" y="94.7">GPIO7</text>
<text x="96.8" y="91.1">VDD33TXRX1</text>
<text x="103.8" y="92.9">SCS#</text>
<text x="103.8" y="94.7">GPIO3</text>
<text x="143.5" y="92.6">C12</text>
<text x="35.3" y="101.7">SIO0</text>
<text x="103.8" y="101.7">LINK0LED</text>
<text x="177.6" y="98.2">VDD33TXRX1</text>
<text x="35.3" y="105.2">SCK</text>
<text x="35.3" y="103.4">SYNC1</text>
<text x="103.8" y="106.9">RUNLED</text>
<text x="103.8" y="105.2">LINK1LED</text>
<text x="177.6" y="106.9">TXP_A</text>
<text x="185.6" y="104.9">C26</text>
<text x="195.5" y="103.7" transform="rotate(-90 195.5 103.7)">49.9R</text>
<text x="197.2" y="102.2" transform="rotate(-90 197.2 102.2)">R13</text>
<text x="199" y="103.7" transform="rotate(-90 199 103.7)">49.9R</text>
<text x="200.8" y="102.2" transform="rotate(-90 200.8 102.2)">R12</text>
<text x="202.5" y="103.7" transform="rotate(-90 202.5 103.7)">49.9R</text>
<text x="204.3" y="102.1" transform="rotate(-90 204.3 102.1)">R11</text>
<text x="206" y="103.7" transform="rotate(-90 206 103.7)">49.9R</text>
<text x="207.8" y="102.2" transform="rotate(-90 207.8 102.2)">R10</text>
<text x="221.5" y="106.9">TXP_A</text>
<text x="233.8" y="105.2">PORT_A</text>
<text x="35.3" y="108.7">GPIO6</text>
<text x="35.3" y="110.5">GPIO5</text>
<text x="35.3" y="112.2">GPIO4</text>
<text x="103.8" y="110.5">I2C_SCL</text>
<text x="103.8" y="112.2">I2C_SDA</text>
<text x="103.8" y="108.7">IRQ</text>
<text x="177.6" y="110.5">TXN_A</text>
<text x="221.5" y="114">VDD33TXRX1</text>
<text x="221.5" y="110.5">TXN_A</text>
<text x="253.1" y="110.5">GND</text>
<text x="258.4" y="112.2">POART_A_LED</text>
<text x="35.3" y="117.5">GPIO11</text>
<text x="35.3" y="119.2">GPIO12</text>
<text x="103.8" y="117.5">GPIO1</text>
<text x="103.8" y="115.7">GPIO2</text>
<text x="177.6" y="117.5">RXP_A</text>
<text x="221.5" y="117.5">RXP_A</text>
<text x="35.3" y="121">GPIO13</text>
<text x="35.3" y="122.8">GPIO10</text>
<text x="35.3" y="124.5">GPIO14</text>
<text x="103.8" y="124.5">SIO3</text>
<text x="103.8" y="122.8">GPIO0</text>
<text x="177.6" y="121">RXN_A</text>
<text x="221.5" y="124.5">VDD33TXRX1</text>
<text x="221.5" y="121">RXN_A</text>
<text x="35.3" y="126.3">GPIO15</text>
<text x="103.8" y="126.3">SYNC0</text>
<text x="103.8" y="128">GPIO9</text>
<text x="215.5" y="129.5">C21</text>
<text x="223.2" y="131.5">GND</text>
<text x="128.4" y="136.8">GND</text>
<text x="140.7" y="136.8">GNDGND</text>
<text x="149.5" y="136.8">GND</text>
<text x="154.7" y="136.8">GND</text>
<text x="240.8" y="135">P-00819_J0011D21B</text>
<text x="26.5" y="143.8" transform="rotate(-90 26.5 143.8)">+3V3</text>
<text x="31.8" y="143.8" transform="rotate(-90 31.8 143.8)">+5V</text>
<text x="54.6" y="138.6">GND</text>
<text x="93.3" y="140.3">GND</text>
<text x="188.1" y="138.6">GND</text>
<text x="193.4" y="138.6">GND</text>
<text x="221.5" y="142.1">GND</text>
<text x="19.2" y="145.1">JP2</text>
<text x="175.8" y="147.3">VDD3TXRX2</text>
<text x="30" y="152.6">GPIO0</text>
<text x="30" y="154.4">GPIO1</text>
<text x="185.6" y="154.1">C33</text>
<text x="195.5" y="152.9" transform="rotate(-90 195.5 152.9)">49.9R</text>
<text x="197.2" y="151.4" transform="rotate(-90 197.2 151.4)">R24</text>
<text x="199" y="152.9" transform="rotate(-90 199 152.9)">49.9R</text>
<text x="200.8" y="151.4" transform="rotate(-90 200.8 151.4)">R23</text>
<text x="202.5" y="152.9" transform="rotate(-90 202.5 152.9)">49.9R</text>
<text x="204.3" y="151.4" transform="rotate(-90 204.3 151.4)">R22</text>
<text x="206" y="152.9" transform="rotate(-90 206 152.9)">49.9R</text>
<text x="207.8" y="151.4" transform="rotate(-90 207.8 151.4)">R15</text>
<text x="233.8" y="154.4">PORT_B</text>
<text x="30" y="156.1">GPIO2</text>
<text x="30" y="161.4">GPIO5</text>
<text x="30" y="159.6">GPIO4</text>
<text x="30" y="157.9">GPIO3</text>
<text x="58.1" y="157.9" transform="rotate(-90 58.1 157.9)">+3V3</text>
<text x="63.4" y="157.9" transform="rotate(-90 63.4 157.9)">+5V</text>
<text x="71.3" y="157.4">JP1</text>
<text x="86.2" y="159.6" transform="rotate(-90 86.2 159.6)">+3V3</text>
<text x="98.5" y="161.4">GND</text>
<text x="105.6" y="159.6" transform="rotate(-90 105.6 159.6)">+3V3</text>
<text x="110.8" y="159.6" transform="rotate(-90 110.8 159.6)">+3V3</text>
<text x="116.1" y="159.6" transform="rotate(-90 116.1 159.6)">+3V3</text>
<text x="128.4" y="157.9">RUNLED</text>
<text x="128.4" y="159.6">LINK1LED</text>
<text x="128.4" y="161.4">LINK0LED</text>
<text x="145.5" y="156.1">10K R18</text>
<text x="156.5" y="156.1" transform="rotate(-90 156.5 156.1)">+3V3</text>
<text x="175.8" y="156.1">TXP_B</text>
<text x="175.8" y="159.6">TXN_B</text>
<text x="221.5" y="156.1">TXP_B</text>
<text x="221.5" y="159.6">TXN_B</text>
<text x="253.1" y="159.6">GND</text>
<text x="256.6" y="161.4">POART_B_LED</text>
<text x="30" y="166.7">GPIO8</text>
<text x="30" y="164.9">GPIO7</text>
<text x="30" y="163.1">GPIO6</text>
<text x="56.4" y="166.7">SIO2</text>
<text x="56.4" y="164.9">SIO3</text>
<text x="96.5" y="162.1" transform="rotate(-90 96.5 162.1)">C34</text>
<text x="114.7" y="165.4" transform="rotate(-90 114.7 165.4)">10K</text>
<text x="116.5" y="165.4" transform="rotate(-90 116.5 165.4)">R25</text>
<text x="120" y="165.4" transform="rotate(-90 120 165.4)">10K</text>
<text x="121.7" y="165.4" transform="rotate(-90 121.7 165.4)">R26</text>
<text x="152.5" y="167.5" transform="rotate(-90 152.5 167.5)">R17</text>
<text x="152.5" y="164" transform="rotate(-90 152.5 164)">10K</text>
<text x="157.7" y="165.8" transform="rotate(-90 157.7 165.8)">R16</text>
<text x="157.7" y="162.3" transform="rotate(-90 157.7 162.3)">10K</text>
<text x="175.8" y="166.7">RXP_B</text>
<text x="221.5" y="163.1">VDD3TXRX2</text>
<text x="221.5" y="166.7">RXP_B</text>
<text x="29" y="173.7">GPIO12</text>
<text x="29" y="170.2">GPIO10</text>
<text x="29.2" y="171.9">GPIO11</text>
<text x="30" y="168.4">GPIO9</text>
<text x="56.4" y="170.2">SIO0</text>
<text x="56.4" y="168.4">SIO1</text>
<text x="56.4" y="173.7">SCS#</text>
<text x="56.4" y="171.9">SCK</text>
<text x="119.6" y="170.2">I2C_SCL</text>
<text x="119.6" y="171.9">I2C_SDA</text>
<text x="147.7" y="173.7">GND</text>
<text x="153" y="171.9">GND</text>
<text x="175.8" y="170.2">RXN_B</text>
<text x="221.5" y="173.7">VDD3TXRX2</text>
<text x="221.5" y="170.2">RXN_B</text>
<text x="29" y="175.4">GPIO13</text>
<text x="29" y="177.2">GPIO14</text>
<text x="29" y="179">GPIO15</text>
<text x="56.4" y="175.4">IRQ</text>
<text x="56.4" y="177.2">SYNC0</text>
<text x="56.4" y="179">SYNC1</text>
<text x="215.5" y="178.7">C27</text>
<text x="66.6" y="186">GND</text>
<text x="81" y="186">GND</text>
<text x="107.3" y="186">GND</text>
<text x="223.2" y="180.7">GND</text>
<text x="240.8" y="184.2">P-00819_J0011D21B</text>
<text x="23" y="189.5">GND</text>
<text x="188.1" y="189.5">GND</text>
<text x="193.4" y="189.5">GND</text>
<text x="221.5" y="187.7">GND</text>
</g>
<g font-size="1.5" fill="#4f4f4f">
<text x="271.2" y="24.2">A</text>
<text x="276.2" y="24.2">C</text>
<text x="271.2" y="34.7">A</text>
<text x="276.2" y="34.7">C</text>
<text x="75" y="45.2">1</text>
<text x="79.1" y="46">VIN VOUT</text>
<text x="89.6" y="45.2">3</text>
<text x="260.6" y="45.2">A</text>
<text x="265.6" y="45.2">C</text>
<text x="83.1" y="49.5">GND</text>
<text x="89.6" y="48.7">2</text>
<text x="271.2" y="64.6">A</text>
<text x="276.2" y="64.6">C</text>
<text x="22.8" y="68.1" transform="rotate(-90 22.8 68.1)">X1</text>
<text x="61" y="68.1">1</text>
<text x="61" y="69.8">2</text>
<text x="61" y="71.6">3</text>
<text x="65" y="68.8">OSCI</text>
<text x="65" y="70.6">OSCO</text>
<text x="75.1" y="68.8">VDD33TXRX2</text>
<text x="80.7" y="70.6">TXNB</text>
<text x="87.9" y="71.6">62</text>
<text x="87.9" y="69.8">63</text>
<text x="87.9" y="68.1">64</text>
<text x="22.8" y="72.1" transform="rotate(-90 22.8 72.1)">X2</text>
<text x="61" y="73.3">4</text>
<text x="61" y="75.1">5</text>
<text x="61" y="76.8">6</text>
<text x="65" y="72.3">OSCVDDI2</text>
<text x="65" y="74.1">OSCVSS</text>
<text x="65" y="75.9">VDD33</text>
<text x="65" y="77.6">VDDCR</text>
<text x="77.1" y="77.6">VDD12TX2</text>
<text x="80.5" y="74.1">RXNB</text>
<text x="80.6" y="75.9">RXPB</text>
<text x="80.8" y="72.4">TXPB</text>
<text x="87.9" y="76.8">59</text>
<text x="87.9" y="75.1">60</text>
<text x="87.9" y="73.3">61</text>
<text x="60.1" y="83.9">10</text>
<text x="61" y="78.6">7</text>
<text x="61" y="80.4">8</text>
<text x="61" y="82.1">9</text>
<text x="65" y="79.4">REG_EN</text>
<text x="65" y="81.1">FXLOSEN</text>
<text x="65" y="82.9">FXSDA</text>
<text x="76.5" y="79.4">VDD33BIAS</text>
<text x="77.1" y="82.9">VDD12TX1</text>
<text x="80.2" y="81.1">RBIAS</text>
<text x="87.9" y="83.9">55</text>
<text x="87.9" y="82.1">56</text>
<text x="87.9" y="80.4">57</text>
<text x="87.9" y="78.6">58</text>
<text x="60.1" y="87.4">12</text>
<text x="60.1" y="89.1">13</text>
<text x="60.2" y="85.6">11</text>
<text x="65" y="84.6">FXSDB</text>
<text x="65" y="86.4">#RST</text>
<text x="65" y="88.2">D2</text>
<text x="65" y="89.9">D1</text>
<text x="80.5" y="86.4">RXNA</text>
<text x="80.7" y="89.9">TXNA</text>
<text x="80.7" y="84.6">RXPA</text>
<text x="80.9" y="88.2">TXPA</text>
<text x="87.9" y="89.1">52</text>
<text x="87.9" y="87.4">53</text>
<text x="87.9" y="85.6">54</text>
<text x="60.1" y="90.9">14</text>
<text x="60.1" y="92.7">15</text>
<text x="60.1" y="94.4">16</text>
<text x="65" y="91.7">VDDIO</text>
<text x="65" y="93.4">D14</text>
<text x="65" y="95.2">D13</text>
<text x="75.1" y="91.7">VDD33TXRX1</text>
<text x="82.7" y="95.2">D4</text>
<text x="82.7" y="93.4">D5</text>
<text x="87.9" y="94.4">49</text>
<text x="87.9" y="92.7">50</text>
<text x="87.9" y="90.9">51</text>
<text x="60.1" y="101.4">17</text>
<text x="62.4" y="97.9">PAD</text>
<text x="68.5" y="98.7">VSS</text>
<text x="77.3" y="98.7">VSS2</text>
<text x="84.3" y="97.9">PAD2</text>
<text x="87.9" y="101.4">48</text>
<text x="60.1" y="103.2">18</text>
<text x="60.1" y="104.9">19</text>
<text x="60.1" y="106.7">20</text>
<text x="65" y="102.2">D0</text>
<text x="65" y="104">SYNC1</text>
<text x="65" y="105.7">D9</text>
<text x="65" y="107.5">VDDIO2</text>
<text x="78.5" y="107.5">RUNLED</text>
<text x="79.1" y="104">VDDIO5</text>
<text x="80.5" y="105.7">LINK1</text>
<text x="80.5" y="102.2">LINK0</text>
<text x="87.9" y="106.7">45</text>
<text x="87.9" y="104.9">46</text>
<text x="87.9" y="103.2">47</text>
<text x="230.3" y="106.7">P1</text>
<text x="235.4" y="107.5">TX+</text>
<text x="246.3" y="107.5">L1</text>
<text x="251.2" y="106.7">P10</text>
<text x="60.1" y="108.5">21</text>
<text x="60.1" y="110.2">22</text>
<text x="60.1" y="112">23</text>
<text x="60.1" y="113.7">24</text>
<text x="65" y="109.2">D12</text>
<text x="65" y="111">D11</text>
<text x="65" y="112.7">D10</text>
<text x="79.6" y="112.7">EESDA</text>
<text x="79.8" y="111">EESCL</text>
<text x="82" y="109.2">IRQ</text>
<text x="87.9" y="113.7">41</text>
<text x="87.9" y="112">42</text>
<text x="87.9" y="110.2">43</text>
<text x="87.9" y="108.5">44</text>
<text x="230.3" y="110.2">P2</text>
<text x="230.3" y="113.7">P4</text>
<text x="235.4" y="111">TX-</text>
<text x="246.3" y="112.7">L2</text>
<text x="251.2" y="112">P9</text>
<text x="60.1" y="115.5">25</text>
<text x="60.1" y="117.2">26</text>
<text x="60.1" y="119">27</text>
<text x="65" y="114.5">VDDCR2</text>
<text x="65" y="116.3">A1</text>
<text x="65" y="118">A3</text>
<text x="65" y="119.8">A4</text>
<text x="78.5" y="119.8">VDDCR3</text>
<text x="80.8" y="114.5">TEST</text>
<text x="82.7" y="118">D7</text>
<text x="82.7" y="116.3">D8</text>
<text x="87.9" y="119">38</text>
<text x="87.9" y="117.2">39</text>
<text x="87.9" y="115.5">40</text>
<text x="230.3" y="117.2">P3</text>
<text x="235.4" y="114.5">CT_1</text>
<text x="235.4" y="118">RX+</text>
<text x="246.3" y="116.3">L3</text>
<text x="251.2" y="115.5">P11</text>
<text x="60.1" y="120.8">28</text>
<text x="60.1" y="122.5">29</text>
<text x="60.1" y="124.3">30</text>
<text x="65" y="121.5">CS</text>
<text x="65" y="123.3">A2</text>
<text x="65" y="125">WR</text>
<text x="79.1" y="121.5">VDDIO4</text>
<text x="82.7" y="125">D3</text>
<text x="82.7" y="123.3">D6</text>
<text x="87.9" y="124.3">35</text>
<text x="87.9" y="122.5">36</text>
<text x="87.9" y="120.8">37</text>
<text x="230.3" y="120.8">P6</text>
<text x="230.3" y="124.3">P5</text>
<text x="235.4" y="121.5">RX-</text>
<text x="235.4" y="125">CT_2</text>
<text x="246.3" y="121.5">L4</text>
<text x="251.2" y="120.8">P12</text>
<text x="60.1" y="126">31</text>
<text x="60.1" y="127.8">32</text>
<text x="65" y="126.8">RD</text>
<text x="65" y="128.5">VDDIO3</text>
<text x="79.7" y="126.8">SYNC0</text>
<text x="82.8" y="128.6">A0</text>
<text x="87.9" y="127.8">33</text>
<text x="87.9" y="126">34</text>
<text x="230.3" y="127.8">P7</text>
<text x="230.3" y="131.3">P8</text>
<text x="235.4" y="128.5">NC</text>
<text x="246.2" y="128.6">S1</text>
<text x="251.2" y="127.8">S1</text>
<text x="251.2" y="131.3">S2</text>
<text x="235.4" y="132.1">GND</text>
<text x="246.2" y="132.1">S2</text>
<text x="19.4" y="147.1">1</text>
<text x="19.4" y="148.9">2</text>
<text x="19.4" y="150.6">3</text>
<text x="19.4" y="152.4">4</text>
<text x="19.4" y="154.1">5</text>
<text x="19.4" y="155.9">6</text>
<text x="230.3" y="155.9">P1</text>
<text x="251.2" y="155.9">P10</text>
<text x="19.4" y="157.6">7</text>
<text x="19.4" y="159.4">8</text>
<text x="19.4" y="161.1">9</text>
<text x="73.3" y="159.4">1</text>
<text x="73.3" y="161.1">2</text>
<text x="230.3" y="159.4">P2</text>
<text x="235.4" y="156.6">TX+</text>
<text x="235.4" y="160.2">TX-</text>
<text x="246.3" y="156.7">L1</text>
<text x="246.3" y="161.9">L2</text>
<text x="251.2" y="161.1">P9</text>
<text x="19.4" y="162.9">10</text>
<text x="19.4" y="164.7">11</text>
<text x="19.4" y="166.4">12</text>
<text x="73.3" y="162.9">3</text>
<text x="73.3" y="164.7">4</text>
<text x="73.3" y="166.4">5</text>
<text x="87.3" y="166.4">1</text>
<text x="91.4" y="167.2">A0</text>
<text x="99.1" y="167.2">VCC</text>
<text x="105.4" y="166.4">8</text>
<text x="230.3" y="162.9">P4</text>
<text x="230.3" y="166.4">P3</text>
<text x="235.4" y="163.7">CT_1</text>
<text x="235.4" y="167.2">RX+</text>
<text x="246.3" y="165.4">L3</text>
<text x="251.2" y="164.7">P11</text>
<text x="19.4" y="168.2">13</text>
<text x="19.4" y="169.9">14</text>
<text x="19.4" y="171.7">15</text>
<text x="19.4" y="173.4">16</text>
<text x="73.3" y="168.2">6</text>
<text x="73.3" y="169.9">7</text>
<text x="73.3" y="171.7">8</text>
<text x="73.3" y="173.4">9</text>
<text x="87.3" y="168.2">2</text>
<text x="87.3" y="169.9">3</text>
<text x="87.3" y="171.7">4</text>
<text x="91.4" y="168.9">A1</text>
<text x="91.4" y="170.7">A2</text>
<text x="91.4" y="172.5">VSS</text>
<text x="99.1" y="172.5">SDA</text>
<text x="99.3" y="170.7">SCL</text>
<text x="99.8" y="168.9">WP</text>
<text x="105.4" y="168.2">7</text>
<text x="105.4" y="169.9">6</text>
<text x="105.4" y="171.7">5</text>
<text x="230.3" y="169.9">P6</text>
<text x="230.3" y="173.4">P5</text>
<text x="235.4" y="170.7">RX-</text>
<text x="246.3" y="170.7">L4</text>
<text x="251.2" y="169.9">P12</text>
<text x="19.4" y="175.2">17</text>
<text x="19.4" y="177">18</text>
<text x="19.4" y="178.7">19</text>
<text x="72.4" y="175.2">10</text>
<text x="72.4" y="178.7">12</text>
<text x="72.5" y="177">11</text>
<text x="230.3" y="177">P7</text>
<text x="235.4" y="174.2">CT_2</text>
<text x="235.4" y="177.7">NC</text>
<text x="246.2" y="177.7">S1</text>
<text x="251.2" y="177">S1</text>
<text x="19.4" y="180.5">20</text>
<text x="230.3" y="180.5">P8</text>
<text x="235.4" y="181.2">GND</text>
<text x="246.2" y="181.2">S2</text>
<text x="251.2" y="180.5">S2</text>
</g>
<g font-size="1.2" fill="#4f4f4f">
<text x="274.2" y="27.9">LED</text>
<text x="274.2" y="26.2">LINK_A</text>
<text x="274.2" y="38.5">LED</text>
<text x="274.2" y="36.7">LINK_B</text>
<text x="263.6" y="47.2">RUNLED</text>
<text x="263.6" y="49">LED</text>
<text x="81" y="64.8">LAN9252</text>
<text x="81" y="63">LAN9252</text>
<text x="24.8" y="71.8">X1</text>
<text x="274.2" y="68.3">LED</text>
<text x="274.2" y="66.6">POWER</text>
<text x="98.5" y="164.9">24FC512</text>
<text x="98.5" y="163.1">24FC512</text>
</g>
<text font-size="1.2" fill="#c90d0c" x="64.8" y="47" transform="rotate(-90 64.8 47)">+</text>
</svg>
